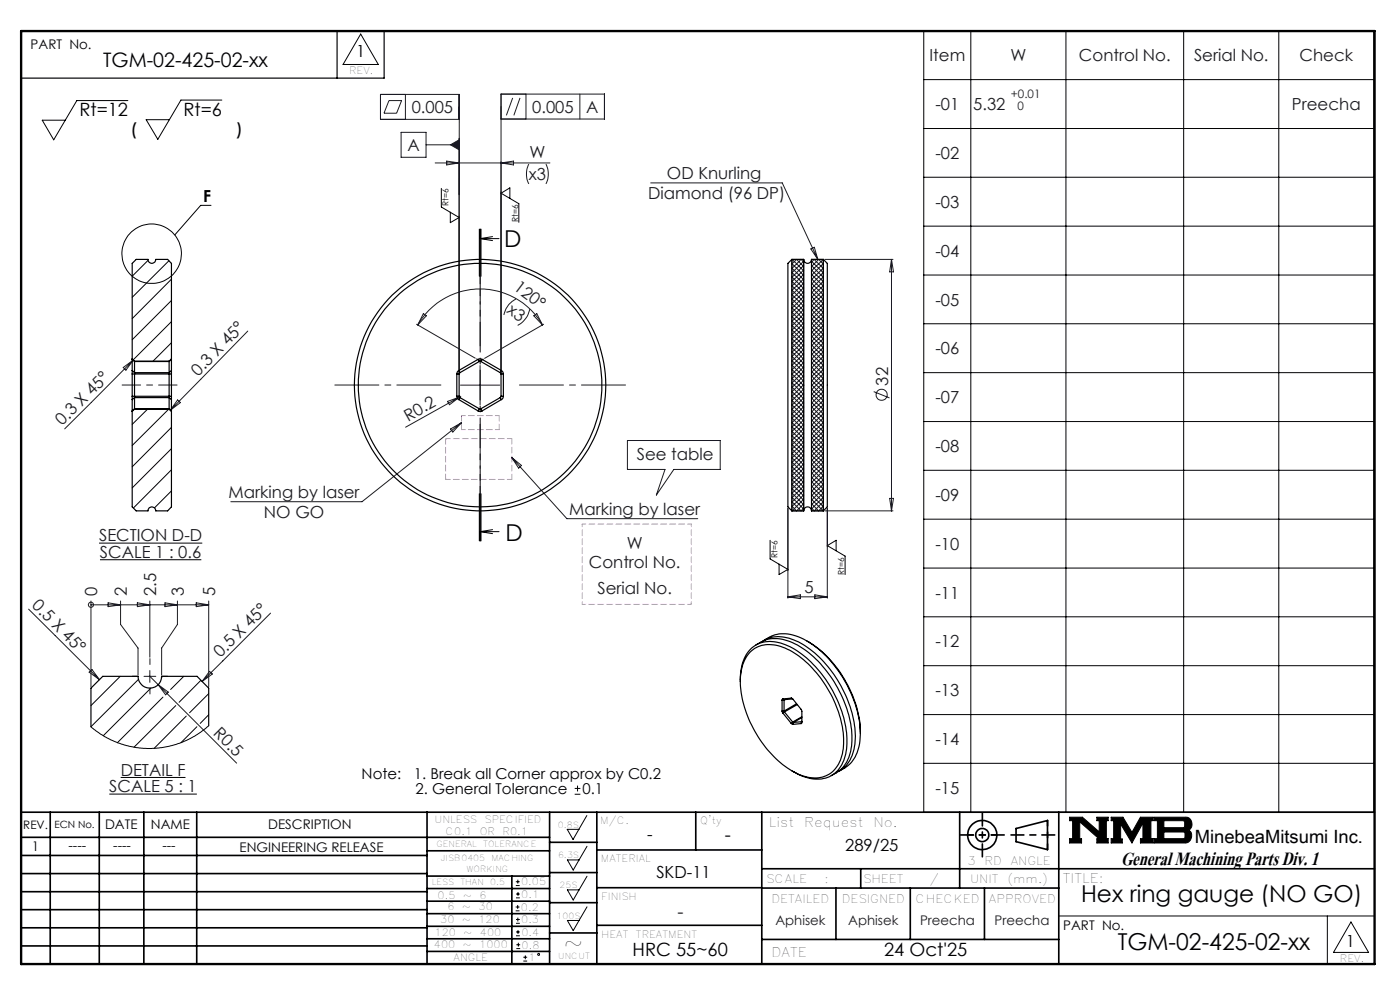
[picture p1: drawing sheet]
<svg xmlns="http://www.w3.org/2000/svg" width="297mm" height="210mm" viewBox="0 0 297 210" stroke-linecap="round" stroke-linejoin="round" font-family="sans-serif">
<g fill="none" stroke="#000" stroke-width=".21">
<path d="M76.5 7.2l3.8 6.5h-7.5zM196 6.5h95.4v165.8h-95.4zM196 16.9h95.4M206 6.5v165.8M226.1 6.5v165.8M251.1 6.5v165.8M271.3 6.5v165.8M27.1 21.3h-10.8l-4.9 8.4-2.4-4.2h4.9M47.1 21.2h-8.7l-4.9 8.4-2.5-4.2h4.9M93.6 40v3.9l3.8 2.2-1.9 1.1v-2.2M196 27.3h95.4M196 37.6h95.4"/>
<path d="M44.8 43.6h-2.2l-5.5 6.2M97.4 45.8v33.2M101.7 48.6v10M101.8 50.6h4.1M101.8 50.6l2.7 .4M101.9 48.6v10M102 48.6v10M104.5 50.2l-2.7 .4M106.3 40.7v38.3M108.2 42.1v-2.2l-1.9 1.1 3.8 2.2v4M196 48h95.4M196 58.3h95.4"/>
<path d="M196 68.7h95.4M196 79h95.4M196 89.4h95.4M196 99.8h95.4M21 115.2h21.9M21.2 118.7h21.5M101.7 104.7v10M101.8 112.8h4.1M101.8 112.8l2.7 .4M101.9 104.7v10M102 104.7v10zM104.5 112.4l-2.7 .4"/>
<path d="M163.4 114.6v4l3.7 2.2-1.8 1.1v-2.2M167.1 107.8v13.3M175.5 107.8v8.2M177.4 116.8v-2.2l-1.9 1.1 3.8 2.3v3.9M196 110.1h95.4M196 120.5h95.4M196 130.8h95.4M196 141.2h95.4M196 151.6h95.4M23.2 168.4h18.6M25.6 164.9h13.7M120.3 175.9h2.5l-1.2 2.2z"/>
<path d="M121.9 168.5h1.2M121.9 167.2h1.2M122.5 166.6v1.3M124.5 173l-1.7 2.9M124.5 179.5l-1.7 2.9M196 161.9h95.4M226.9 173.3h2.7l3.6 3.2v-2.4h-.5v-.8h2.4v.8h-.4v3.8h.4v.9h-2.4v-.9h.5l-4.1-3.6v3.6h.3v.9h-2.5v-.9h.6v-3.8h-.6zM235.7 173.3h2.5l1.9 3.3 1.8-3.3h2.8v.8h-.5v3.8h.5v.9h-2.8v-.9h.6v-3.3l-2.4 4.2-2.4-4v3.2h.4v.8h-2.4v-.9h.6v-3.8h-.6zM244.9 173.3h6.6a1.47 1.47 0 0 1 1.3 1.2 1.47 1.47 0 0 1-.7 1.6 1.48 1.48 0 0 1 .7 1.6 1.48 1.48 0 0 1-1.4 1.1h-6.5v-.9h.6v-3.8h-.6zM246.9 174.1h4.1l.3 .2v1l-.3 .3h-4.1zM246.9 176.5h4.2l.3 .3v.8l-.4 .3h-4.1zM109.4 193.2h.8"/>
<path d="M109.4 192.4h.8M109.4 187.8h.8M109.4 187h.8M109.5 198.5h.8M109.5 197.7h.8M109.5 195.9h.8M109.5 195h.8M109.5 190.5h.8M109.5 189.6h.8M109.8 192v.8M109.9 194.7v.8M109.9 186.6v.8"/>
<path d="M109.9 189.2v.8M109.9 197.3v.8M110 200v.8M120.4 182.4h2.4l-1.2 2.2zM120.4 188.8h2.4l-1.2 2.1zM120.4 195.3h2.4l-1.2 2.1zM124.5 185.9l-1.7 2.9M124.5 192.4l-1.7 2.9M224.6 194.3h67M281.6 194.3v10.2M286.6 195.6l3.7 6.4h-7.4zM109.5 201.2h.8"/>
<path d="M109.5 200.4h.8M111 203.9h.8M111 203.1h.8M111.4 202.7v.8"/>
<circle cx="32.2" cy="53.8" r="6.3"/>
<circle cx="114.3" cy="202.5" r=".2"/>
</g>
<g fill="none" stroke="#000" stroke-width=".35">
<path d="M4.5 172.3h287.1M4.5 177.6h112.1M10.7 172.3v32.2M21.1 172.3v32.2M30.5 172.3v32.2M41.7 172.3v32.2M90.6 172.3v32.2M116.6 172.3v32.2M116.6 178.7h10M126.6 172.3v32.2M147.6 172.3v8M161.6 172.3v32.2"/>
<path d="M203.6 172.3v16.1M215.5 175.7l6.7-1.6v6.1l-6.7-1.7zM224.6 172.3v32.2M4.5 185.3h86.1M4.5 181.5h86.1M4.5 189.2h86.1M4.5 193h86.1M4.5 196.8h86.1M90.6 199.1h26M90.6 193.8h26M90.6 188.5h26M90.6 191.2h26"/>
<path d="M90.6 180.5h26M90.6 185.8h26M90.6 196.5h26M108.6 185.8v18.5M116.6 185.1h10M116.6 191.5h10M116.6 197.9h10M126.6 196.3h35M126.6 188.3h35M126.6 180.3h35M161.6 184.3h130M161.6 199.3h63"/>
<path d="M161.6 188.4h63M177.3 188.4v10.9M182.6 184.3v4.1M193.1 188.4v10.9M208.8 188.4v10.9M4.5 200.7h86.1M90.6 201.8h26"/>
<circle cx="208.4" cy="177.1" r="3.1"/>
<circle cx="208.4" cy="177.1" r="1.4"/>
</g>
<path d="M4.5 6.6h287.1" fill="none" stroke="#000" stroke-width=".21" stroke-dasharray="6.3 1.3 1.3 1.3" stroke-dashoffset="1.9"/>
<path d="M71.5 6.6v10M81.5 6.6v10h-77" fill="none" stroke="#000" stroke-width=".25"/>
<path d="M205.3 177.1h6.2M222.2 174v6.2" fill="none" stroke="#000" stroke-width=".35" stroke-dasharray="15.2 1.3 1.3 1.3" stroke-dashoffset="14.1"/>
<path d="M203.8 177.1h9.2M208.4 172.5v9.2M214.5 177.1h9.3" fill="none" stroke="#000" stroke-width=".35" stroke-dasharray="15.2 1.3 1.3 1.3" stroke-dashoffset="12.5"/>
<path d="M4.5 6.6h287.1v197.9h-287.1z" fill="none" stroke="#000" stroke-width=".5"/>
<path d="M97.9 88.2h8M97.9 91.1h8" fill="none" stroke="#f0f" stroke-width=".21" stroke-dasharray="1.3 .6" stroke-dashoffset=".4"/>
<path d="M94.6 93.1v8.6M97.9 88.2v2.9M105.9 88.2v2.9M108.6 93.1v8.6" fill="none" stroke="#f0f" stroke-width=".21" stroke-dasharray="1.3 .6" stroke-dashoffset=".1"/>
<path d="M94.6 93.1h14M94.6 101.7h14" fill="none" stroke="#f0f" stroke-width=".21" stroke-dasharray="1.3 .6" stroke-dashoffset=".3"/>
<path d="M226.9 173.3v.8h.6v3.8h-.6v.9h2.5v-.9h-.3v-3.6l4.1 3.6h-.5v.9h2.4v-.9h-.4v-3.8h.4v-.8h-2.4v.8h.5v2.4l-3.6-3.2zM235.7 173.3v.8h.6v3.8h-.6v.9h2.4v-.8h-.4v-3.2l2.4 4 2.4-4.2v3.3h-.6v.9h2.8v-.9h-.5v-3.8h.5v-.8h-2.8l-1.8 3.3-1.9-3.3zM246.9 176.5h4.2l.3 .2v1l-.3 .2h-4.2zM244.9 173.3v.8h.6v3.8h-.6v.9h6.9l.7-.5 .3-.9-.1-.7-.6-.6a1.48 1.48 0 0 0 .7-1.6 1.48 1.48 0 0 0-1.3-1.2zM246.9 174.1h4.1l.3 .2v1.1l-.2 .2h-4.2z" fill-rule="evenodd" fill="#000"/>
<g fill="none" stroke="#191924" stroke-width=".21">
<path d="M111.6 20v5.3M123 20v5.3M82.5 21.3h2.7l-1.1 2.7h-2.6zM85.1 28.1h5.3v5.3h-5.3zM86 20v5.3M90.4 30.7h7M92.3 34.6h24.4M94.8 34.2l2.6 .4-2.6 .4zM95.6 30.7l1.8-1v2.1zM97.4 25.3h-16.7v-5.3h16.7v59.3M106.3 25.3h21.9v-5.3h-21.9v59.3M106.3 34.6l2.6-.4v.8z"/>
<path d="M108.8 20.8l-1.4 3.7M110.3 20.8l-1.3 3.7M112.2 34.8a4.7 4.7 0 0 0 0 4.2M115.8 34.8a4.7 4.7 0 0 1 0 4.2M138 38.8h27.9l7.6 16.2M168 55h2.5v53.4h-2.5zM168 55.1l2.5 2.4M168 56l1-1 1.5 1.5M168 59.6l2.5 2.6M168 58.7l2.5 2.5M168 57.8l2.5 2.5M168 56.9l2.5 2.4"/>
<path d="M168 55.9l2.5 2.5M170.5 55.6l-.6-.6-1.9 2M170.5 55.4l-2.5 2.5M170.5 56.3l-2.5 2.5M170.5 57.3l-2.5 2.5M170.5 58.2l-2.5 2.5M170.5 59.2l-2.5 2.4M172 52.8l.8-.4 .7 2.6zM172.2 58.2l2.5 2.5M172.2 55.6l.6-.6 1.9 2M172.2 59.2l2.5 2.4M172.2 57.3l2.5 2.5"/>
<path d="M172.2 56.3l2.5 2.5M172.2 55.4l2.5 2.5M174.6 55l.1 .1M174.6 55l-2.4 2.5M174.7 55h-2.5v53.4h2.5M174.7 55v53.4M174.7 56l-1-1-1.5 1.5M174.7 55.9l-2.5 2.5M174.7 57.8l-2.5 2.5M174.7 59.6l-2.5 2.6M174.7 56.9l-2.5 2.4M174.7 58.7l-2.5 2.5"/>
<path d="M175 55h14.4M189.1 55v53.4M189.1 55l.4 2.7h-.8zM26.1 78l2.2-1.6-1.6 2.1zM28.3 76.4l-14.6 14.6M52.6 70.2l-16.5 16.8M88.4 68.8l12.4 7.2M88.6 68.9a15.3 15.3 0 0 1 26.5 0M89.8 66.5l.7 .5-1.9 1.9zM101.1 76.1l.9 .6M101.8 77.5v8.4M102.6 76.2l-.9 .5"/>
<path d="M109.4 63.5a4.8 4.8 0 0 0-2.5 3.3M112.4 65.6a4.9 4.9 0 0 1-2.6 3.4M113.2 67l.7-.5 1.2 2.4zM115.3 68.8l-12.5 7.2M168 79.3l2.5 2.5M168 78.3l2.5 2.5M168 77.4l2.5 2.5M168 76.5l2.5 2.5M168 75.6l2.5 2.5M168 74.6l2.5 2.5M168 73.7l2.5 2.5M168 72.7l2.5 2.5"/>
<path d="M168 71.8l2.5 2.5M168 70.9l2.5 2.5M168 69.9l2.5 2.6M168 69l2.5 2.5M168 68.1l2.5 2.5M168 67.1l2.5 2.5M168 66.2l2.5 2.5M168 65.3l2.5 2.5M168 64.3l2.5 2.5M168 63.4l2.5 2.5M168 62.5l2.5 2.4M168 61.5l2.5 2.5"/>
<path d="M168 60.6l2.5 2.5M170.5 60.1l-2.5 2.5M170.5 61l-2.5 2.5M170.5 61.9l-2.5 2.5M170.5 62.9l-2.5 2.5M170.5 63.8l-2.5 2.5M170.5 64.8l-2.5 2.5M170.5 65.7l-2.5 2.5M170.5 66.6l-2.5 2.5M170.5 67.5l-2.5 2.6M170.5 68.5l-2.5 2.5M170.5 69.4l-2.5 2.5"/>
<path d="M170.5 70.4l-2.5 2.5M170.5 71.3l-2.5 2.5M170.5 72.2l-2.5 2.5M170.5 73.2l-2.5 2.5M170.5 74.1l-2.5 2.5M170.5 75l-2.5 2.5M170.5 76l-2.5 2.5M170.5 76.9l-2.5 2.5M170.5 77.8l-2.5 2.6M170.5 78.8l-2.5 2.5M170.5 79.7l-2.5 2.5M172.2 79.7l2.5 2.5"/>
<path d="M172.2 77.8l2.5 2.6M172.2 76l2.5 2.5M172.2 75l2.5 2.5M172.2 74.1l2.5 2.5M172.2 73.2l2.5 2.5M172.2 72.2l2.5 2.5M172.2 71.3l2.5 2.5M172.2 69.4l2.5 2.5M172.2 67.5l2.5 2.6M172.2 65.7l2.5 2.5M172.2 63.8l2.5 2.5M172.2 61.9l2.5 2.5"/>
<path d="M172.2 60.1l2.5 2.5M172.2 78.8l2.5 2.5M172.2 76.9l2.5 2.5M172.2 70.4l2.5 2.5M172.2 68.5l2.5 2.5M172.2 66.6l2.5 2.5M172.2 64.8l2.5 2.5M172.2 62.9l2.5 2.5M172.2 61l2.5 2.5M174.7 61.5l-2.5 2.5M174.7 63.4l-2.5 2.5M174.7 64.3l-2.5 2.5"/>
<path d="M174.7 65.3l-2.5 2.5M174.7 66.2l-2.5 2.5M174.7 67.1l-2.5 2.5M174.7 68.1l-2.5 2.5M174.7 69l-2.5 2.5M174.7 69.9l-2.5 2.6M174.7 70.9l-2.5 2.5M174.7 71.8l-2.5 2.5M174.7 72.7l-2.5 2.5M174.7 73.7l-2.5 2.5M174.7 74.6l-2.5 2.5M174.7 75.6l-2.5 2.5"/>
<path d="M174.7 76.5l-2.5 2.5M174.7 77.4l-2.5 2.5M174.7 79.3l-2.5 2.5M174.7 60.6l-2.5 2.5M174.7 62.5l-2.5 2.4M174.7 78.3l-2.5 2.5M37.7 84.8l.6 .6-2.2 1.6zM94.9 85.2l2.6-1-2.1 1.7zM95.6 91l2.3-1.3-1.8 1.9zM97.5 84.2l-11.5 6.4M97.7 81.7h8.3M97.8 84.1l-.3 .1"/>
<path d="M97.9 89.7l-21.1 16.7h-27.8M108.5 97l11.8 13h27.7M108.5 97l2.1 1.7-.6 .6zM133.1 93.4h19.7v6.2h-9.9l-3.7 5.4 1.9-5.4h-8zM168 99.9l2.5 2.5M168 98.9l2.5 2.6M168 98l2.5 2.5M168 97.1l2.5 2.5M168 96.1l2.5 2.5M168 95.2l2.5 2.5M168 94.3l2.5 2.5M168 93.3l2.5 2.5"/>
<path d="M168 92.4l2.5 2.5M168 91.5l2.5 2.4M168 90.5l2.5 2.5M168 89.6l2.5 2.5M168 88.6l2.5 2.5M168 87.7l2.5 2.5M168 86.8l2.5 2.5M168 85.9l2.5 2.4M168 84.9l2.5 2.5M168 84l2.5 2.5M168 83l2.5 2.5M168 82.1l2.5 2.5"/>
<path d="M168 81.2l2.5 2.5M168 80.2l2.5 2.5M170.5 80.6l-2.5 2.5M170.5 81.6l-2.5 2.5M170.5 82.5l-2.5 2.5M170.5 83.5l-2.5 2.5M170.5 84.4l-2.5 2.5M170.5 85.3l-2.5 2.5M170.5 86.3l-2.5 2.5M170.5 87.2l-2.5 2.5M170.5 88.2l-2.5 2.4M170.5 89.1l-2.5 2.5"/>
<path d="M170.5 90l-2.5 2.5M170.5 90.9l-2.5 2.5M170.5 91.9l-2.5 2.5M170.5 92.8l-2.5 2.5M170.5 93.8l-2.5 2.5M170.5 94.7l-2.5 2.5M170.5 95.6l-2.5 2.5M170.5 96.5l-2.5 2.6M170.5 97.5l-2.5 2.5M170.5 98.4l-2.5 2.5M170.5 99.4l-2.5 2.5M172.2 99.4l2.5 2.5"/>
<path d="M172.2 98.4l2.5 2.5M172.2 97.5l2.5 2.5M172.2 96.5l2.5 2.6M172.2 94.7l2.5 2.5M172.2 92.8l2.5 2.5M172.2 90.9l2.5 2.5M172.2 89.1l2.5 2.5M172.2 87.2l2.5 2.5M172.2 85.3l2.5 2.5M172.2 83.5l2.5 2.5M172.2 81.6l2.5 2.5M172.2 95.6l2.5 2.5"/>
<path d="M172.2 93.8l2.5 2.5M172.2 91.9l2.5 2.5M172.2 90l2.5 2.5M172.2 88.2l2.5 2.4M172.2 86.3l2.5 2.5M172.2 84.4l2.5 2.5M172.2 82.5l2.5 2.5M172.2 80.6l2.5 2.5M174.7 81.2l-2.5 2.5M174.7 83l-2.5 2.5M174.7 84.9l-2.5 2.5M174.7 86.8l-2.5 2.5"/>
<path d="M174.7 88.6l-2.5 2.5M174.7 90.5l-2.5 2.5M174.7 92.4l-2.5 2.5M174.7 93.3l-2.5 2.5M174.7 94.3l-2.5 2.5M174.7 95.2l-2.5 2.5M174.7 96.1l-2.5 2.5M174.7 97.1l-2.5 2.5M174.7 98l-2.5 2.5M174.7 98.9l-2.5 2.6M174.7 99.9l-2.5 2.5M174.7 80.2l-2.5 2.5"/>
<path d="M174.7 82.1l-2.5 2.5M174.7 84l-2.5 2.5M174.7 85.9l-2.5 2.4M174.7 87.7l-2.5 2.5M174.7 89.6l-2.5 2.5M174.7 91.5l-2.5 2.4M185.3 83.1l3.4 1.3M167.1 107.8v19.1M168 106.4l1.9 2 .6-.6M168 105.5l2.5 2.5M168 104.6l2.5 2.5M168 103.6l2.5 2.5"/>
<path d="M168 102.7l2.5 2.5M168 101.7l2.5 2.5M168 100.8l2.5 2.5M170.5 100.3l-2.5 2.5M170.5 101.2l-2.5 2.5M170.5 102.2l-2.5 2.5M170.5 103.1l-2.5 2.5M170.5 104l-2.5 2.5M170.5 105l-2.5 2.5M170.5 105.9l-2.5 2.4M170.5 106.8l-1.5 1.6-1-1.1M172.2 105.9l2.4 2.5"/>
<path d="M172.2 104l2.5 2.5M172.2 102.2l2.5 2.5M172.2 100.3l2.5 2.5M172.2 106.8l1.5 1.6 1-1.1M172.2 105l2.5 2.5M172.2 103.1l2.5 2.5M172.2 101.2l2.5 2.5M174.7 100.8l-2.5 2.5M174.7 102.7l-2.5 2.5M174.7 106.4l-1.9 2-.6-.6M174.7 101.7l-2.5 2.5M174.7 103.6l-2.5 2.5"/>
<path d="M174.7 104.6l-2.5 2.5M174.7 105.5l-2.5 2.5M174.7 108.3l-.1 .1M175 108.4h14.4M175.5 107.8v19.1M188.7 105.7h.8l-.4 2.7zM6.1 129.2l15 15M19.3 128.3h.1M19.3 127.5v18.2M19.3 128.3h25M22.9 127.9l2.7 .4-2.7 .4zM25.6 127.5v5l3.7 5v5.7"/>
<path d="M29.1 127.9l2.7 .4-2.7 .4zM31.8 127.5v11.9M35 127.9l2.6 .4-2.6 .4zM37.6 127.5v5l-3.3 5v5.7M41.6 127.9l2.7 .4-2.7 .4zM44.3 127.5v18.2M57.4 130.1l-14.5 14.5M167.1 126.6h8.4M167.1 126.6l2.7-.4v.8zM172.9 126.2l2.6 .4-2.6 .4zM18.9 142.6l.6-.6 1.6 2.2zM30.6 143.5h2.5"/>
<path d="M31.8 142.2v2.5M31.8 143.5l1.7 1.7M33.5 145.2l16.7 16.7M33.5 145.2l2.2 1.6-.6 .6zM44.4 142.4l.6 .6-2.1 1.6z"/>
<circle cx="187" cy="83.8" r="1.18"/>
<circle cx="19.3" cy="128.3" r=".54"/>
</g>
<path d="M101.9 48.6v66.1" fill="none" stroke="#000" stroke-width=".21" stroke-dasharray="6.3 1.3 1.3 1.3" stroke-dashoffset=".6"/>
<path d="M29.3 143.5h-1.2M31.8 141v-1.3M31.8 146v1.2M34.3 143.5h1.3" fill="none" stroke="#191924" stroke-width=".21" stroke-dasharray="15.2 1.3 1.3 1.3"/>
<path d="M101.9 73.3v-22.5M93.5 81.7h-22.5M101.9 90v22.5M110.2 81.7h22.5" fill="none" stroke="#191924" stroke-width=".21" stroke-dasharray="15.2 1.3 1.3 1.3" stroke-dashoffset="5.9"/>
<path d="M25.9 81.7h11.7" fill="none" stroke="#191924" stroke-width=".21" stroke-dasharray="15.2 1.3 1.3 1.3" stroke-dashoffset="11.3"/>
<path d="M123.5 111.2h23.1M123.5 128.2h23.1" fill="none" stroke="#f0f" stroke-width=".21" stroke-dasharray="1.3 .6" stroke-dashoffset=".5"/>
<path d="M123.5 111.2v17M146.6 111.2v17" fill="none" stroke="#f0f" stroke-width=".21" stroke-dasharray="1.3 .6" stroke-dashoffset=".7"/>
<path d="M95.6 30.7l1.8-1v2.1z" fill="#191924"/>
<g fill="none" stroke="#000" stroke-width=".25">
<path d="M168 55l-.9 .9v51.6l.9 .9M168 55v53.4M168 55h2.5M170.5 55a.83 .83 0 0 0 .8 .9 .83 .83 0 0 0 .9-.9M170.5 55v53.4M172.2 55v53.4M172.2 55h2.5M174.7 55v53.4M174.7 55l.8 .9v51.6l-.8 .9M28 76.1v-20.2l.9-.9h2.5a.83 .83 0 0 0 .8 .9 .83 .83 0 0 0 .9-.9h2.5l.8 .9v20.2M28 76.1v.1M28 78.6v.7"/>
<path d="M28 79.3h8.4M28 76.2v2.4M28 79.3v4.8M28 76.1l.5 .5M28 76.2l.5 .5M28 78.6l.5 .4M28.5 76.6v.1M28.5 79v5.3M28.5 76.6h7.4M28.5 76.7h7.4M28.5 79h7.4M28.5 76.7v2.3"/>
<path d="M35.9 76.6v.1M35.9 79v5.3M35.9 76.7v2.3M36.4 76.1v.1M36.4 78.6v.7M36.4 76.2v2.4M36.4 79.3v4.8M36.4 76.1l-.5 .5M36.4 76.2l-.5 .5M36.4 78.6l-.5 .4M96.9 79.3v4.8M96.9 79.3h.5"/>
<path d="M97.3 78.6l-.3 .3-.1 .4M97.3 78.6l.3 .4M97.4 79.3v4.8M97.6 79l-.2 .3M101.4 76.2h.9M101.4 76.2l-4.1 2.4M101.4 76.2l.3 .5M101.7 76.7h.3M101.7 76.7l-4.1 2.3M102 76.7l4.1 2.3M102.3 76.2l4.1 2.4M102.3 76.2l-.3 .5"/>
<path d="M106.1 79l.2 .3M106.3 79.3h.5M106.3 79.3v4.8M106.4 78.6l.3 .3 .1 .4M106.4 78.6l-.3 .4M106.8 79.3v4.8M28 87.3v20.2l.9 .9h2.5a.83 .83 0 0 1 .8-.9 .83 .83 0 0 1 .9 .9h2.5l.8-.9v-20.2M28 87.2v.1M28 84.1v.7M28 84.1h8.4M28 84.8v2.4M28.5 86.7v.1"/>
<path d="M28.5 86.8l-.5 .5M28.5 86.8h7.4M28.5 86.7h7.4M28.5 86.7l-.5 .5M28.5 84.3v2.4M28.5 84.3h7.4M28.5 84.3l-.5 .5M35.9 86.7v.1M35.9 86.8l.5 .5M35.9 86.7l.5 .5M35.9 84.3v2.4M35.9 84.3l.5 .5"/>
<path d="M36.4 87.2v.1M36.4 84.1v.7M36.4 84.8v2.4M96.9 84.1l.1 .4 .3 .3M96.9 84.1h.5M97.3 84.8l4.1 2.4M97.4 84.1l.2 .2M97.6 84.3l-.3 .5M97.6 84.3l4.1 2.4M101.4 87.2h.9M101.7 86.7h.3M101.7 86.7l-.3 .5"/>
<path d="M102 86.7l.3 .5M106.1 84.3l-4.1 2.4M106.1 84.3l.3 .5M106.3 84.1l-.2 .2M106.3 84.1h.5M106.4 84.8l-4.1 2.4M106.8 84.1l-.1 .4-.3 .3M168 108.4h2.5M170.5 108.4a.83 .83 0 0 1 .8-.9 .83 .83 0 0 1 .9 .9M172.2 108.4h2.5M159.1 138.3a6.6 6.6 0 0 1 7.9-.6 23.4 23.4 0 0 1 10.9 13.4 15.6 15.6 0 0 1 .4 10.1 5.9 5.9 0 0 1-7.8 3.4 20.7 20.7 0 0 1-11-10.8 17.9 17.9 0 0 1-1.9-12.9l.8-1.6zM160.4 136.8l1-.6a7.5 7.5 0 0 1 7.3 .4 24.5 24.5 0 0 1 11 13.8 16.1 16.1 0 0 1 .4 10.3 6.3 6.3 0 0 1-2.7 3.2l-1 .6"/>
<path d="M161.8 136a7 7 0 0 1 7.1 0 23.7 23.7 0 0 1 11.2 13.3 16.5 16.5 0 0 1 .7 11 6 6 0 0 1-3 3.4M162.1 135.8l1.1-.6a7.7 7.7 0 0 1 7.8 .6 25.1 25.1 0 0 1 11.2 16.7l.3 3.1M171.2 136a24 24 0 0 1 11.3 19.6M44.3 153.9v-7.9l-2.5-2.5h-7.5a2.5 2.5 0 0 1-2.5 2.5 2.5 2.5 0 0 1-2.5-2.5h-7.5l-2.5 2.5v8.2M157.1 144.6a8.4 8.4 0 0 1 3-7.6 7.1 7.1 0 0 1 7 0 23.7 23.7 0 0 1 11.3 13.3 16.5 16.5 0 0 1 .6 11 6 6 0 0 1-7.9 3.6l-1.5-.5-1.6-.9M165.9 150.8l.2 .5M165.9 148.5v2.3M165.9 148.5h.4M165.9 150.8h.4M166.1 148.3l-.2 .2M166.1 151.3l1.8 2.1M166.1 148.3l.3 .1"/>
<path d="M166.3 150.8l.1 .2M166.3 148.5v2.3M166.4 148.4l-.1 .1M166.4 151l-.3 .3M166.4 151l1.8 2.2M166.5 148.4l-.2 .1M167.9 148.1l.3 .2 1.9 2.4v2.6l-.2 .2M167.9 153.4l.3 .3M167.9 148.1l-1.8 .2M167.9 148.1l.2 .1M168.1 148.3l-1.7 .1M168.2 153.2h.1"/>
<path d="M168.2 153.2l-.3 .2M168.3 153.2l-.1 .5M169 149.3l-2.7 1.5M169.1 149.5l-2.7 1.5M169.9 153.5l-1.7 .2M170 153.1l-.1 .4M170 153.1l-1.7 .1M170.1 153.1h-.1M170.1 153l-.1 .1M170.1 152.2l-1.8 1M170.1 152l-1.9 1.2M182.5 155.6a8.1 8.1 0 0 1-4.3 7.9"/>
<circle cx="101.8" cy="81.7" r="26.7"/>
<circle cx="101.9" cy="81.7" r="25.8"/>
</g>
<g fill="none" stroke="#000" stroke-width=".21">
<path d="M31.4 55.2l-3.4 3.4M35.8 55.3l-7.8 7.8M36.4 59.2l-8.4 8.4M36.4 63.7l-8.4 8.4M36.4 68.2l-8.1 8.1M36.4 72.7l-3.9 3.9M31.3 86.8l-3.3 3.2M35.8 86.8l-7.8 7.7M36.4 90.7l-8.4 8.3M36.4 95.2l-8.4 8.3M36.4 99.7l-8.1 8.1M36.4 104.1l-3.6 3.6"/>
<path d="M25.5 143.5l-6.2 6.2M29.4 144.1l-10.1 10.1 .3 .2 2.6 1.9 3.6 1.6 3.2 .7 3.1 .2 3.8-.5 2.9-.9 2.6-1.3 2.9-2.2M32 146l-10.1 10.1M34.5 143.5l-.2 .2M34.6 147.9l-9.7 9.6M37.3 149.7l-8.9 8.8M39 143.5l-2.8 2.8M39.5 151.9l-6.8 6.8M41.8 154.2l-3.4 3.3M42.6 144.3l-4.6 4.7M44.3 147.1l-4.1 4.1M44.3 151.6l-1.8 1.8"/>
</g>
<text font-size="6.2" x="237.8" y="183.6">General Machining Parts Div. 1</text>
<g font-size="4.9">
<text x="106.9" y="52.4">D</text>
<text x="107.2" y="114.8">D</text>
<text x="229.3" y="191.4">Hex ring gauge (NO GO)</text>
<text x="119.6" y="201.8">~</text>
<text x="237.1" y="201.5">TGM-02-425-02-xx</text>
</g>
<text font-size="4.2" x="21.9" y="14.3">TGM-02-425-02-xx</text>
<g font-size="3.9">
<text x="16.9" y="24.6">Rt=12</text>
<text x="38.9" y="24.5">Rt=6</text>
<text x="153.8" y="178.4">-</text>
<text x="253.5" y="178.9">MinebeaMitsumi Inc.</text>
<text x="134.2" y="202.9">HRC 55~60</text>
<text x="187.6" y="202.9">24 Oct'25</text>
</g>
<text font-size="3.9" fill="#191924" x="143.7" y="194.6">-</text>
<g font-size="3.6">
<text x="27.6" y="28.7">(</text>
<text x="50" y="28.7">)</text>
</g>
<g font-size="3.5">
<text x="75.6" y="12.1">1</text>
<text x="43.1" y="42.8">F</text>
<text x="137.3" y="178.2">-</text>
<text x="179.3" y="180.5">289/25</text>
<text x="139.2" y="186.3">SKD-11</text>
<text x="285.5" y="200.9">1</text>
</g>
<g font-size="3.5" fill="#191924">
<text x="197.2" y="13">Item</text>
<text x="214.4" y="13">W</text>
<text x="228.9" y="13">Control No.</text>
<text x="253.3" y="13">Serial No.</text>
<text x="275.7" y="13">Check</text>
<text x="87.3" y="24">0.005</text>
<text x="112.9" y="23.9">0.005</text>
<text x="124.3" y="23.9">A</text>
<text x="198.4" y="23.4">-01</text>
<text x="206.5" y="23.4">5.32</text>
<text x="274.1" y="23.4">Preecha</text>
<text x="86.4" y="32">A</text>
<text x="112.3" y="33.5">W</text>
<text x="198.4" y="33.7">-02</text>
<text x="112.2" y="38.2">x3</text>
<text x="141.5" y="38">OD Knurling</text>
<text x="137.5" y="42.2">Diamond (96 DP)</text>
<text x="198.4" y="44.1">-03</text>
<text x="198.4" y="54.5">-04</text>
<text x="108.8" y="61.3" transform="rotate(37 108.8 61.3)">120°</text>
<text x="198.4" y="64.8">-05</text>
<text x="107.4" y="66.2" transform="rotate(37 107.4 66.2)">x3</text>
<text x="198.4" y="75.2">-06</text>
<text x="42" y="79.9" transform="rotate(-46 42 79.9)">0.3 X 45°</text>
<text x="188.4" y="81.8" transform="rotate(-90 188.4 81.8)">32</text>
<text x="86.6" y="89.5" transform="rotate(-29 86.6 89.5)">R0.2</text>
<text x="198.4" y="85.5">-07</text>
<text x="13.2" y="90.4" transform="rotate(-45 13.2 90.4)">0.3 X 45°</text>
<text x="198.4" y="95.9">-08</text>
<text x="135.1" y="97.7">See table</text>
<text x="48.5" y="105.6">Marking by laser</text>
<text x="198.4" y="106.3">-09</text>
<text x="56" y="110">NO GO</text>
<text x="120.7" y="109.2">Marking by laser</text>
<text x="21" y="114.8">SECTION D-D</text>
<text x="21.2" y="118.3">SCALE 1 : 0.6</text>
<text x="133" y="116.4">W</text>
<text x="198.4" y="116.6">-10</text>
<text x="124.9" y="120.5">Control No.</text>
<text x="170.7" y="125.8">5</text>
<text x="6.6" y="128.6" transform="rotate(45 6.6 128.6)">0.5 X 45°</text>
<text x="20.6" y="126.5" transform="rotate(-90 20.6 126.5)">0</text>
<text x="26.9" y="126.5" transform="rotate(-90 26.9 126.5)">2</text>
<text x="33.1" y="126.5" transform="rotate(-90 33.1 126.5)">2.5</text>
<text x="39" y="126.5" transform="rotate(-90 39 126.5)">3</text>
<text x="45.6" y="126.5" transform="rotate(-90 45.6 126.5)">5</text>
<text x="126.7" y="126.1">Serial No.</text>
<text x="198.4" y="127">-11</text>
<text x="198.4" y="137.3">-12</text>
<text x="46.8" y="139.6" transform="rotate(-45 46.8 139.6)">0.5 X 45°</text>
<text x="198.4" y="147.7">-13</text>
<text x="45.1" y="155.7" transform="rotate(45 45.1 155.7)">R0.5</text>
<text x="198.4" y="158.1">-14</text>
<text x="25.6" y="164.5">DETAIL F</text>
<text x="23.2" y="168.1">SCALE 5 : 1</text>
<text x="198.4" y="168.4">-15</text>
</g>
<g font-size="3.2">
<text x="76.7" y="165.3">Note:</text>
<text x="87.8" y="165.3">1. Break all Corner approx by C0.2</text>
<text x="88.1" y="168.4">2. General Tolerance</text>
<text x="123.6" y="168.4">0.1</text>
</g>
<g font-size="2.8">
<text x="6.5" y="10.4">PART No.</text>
<text x="22.3" y="175.9">DATE</text>
<text x="32" y="175.9">NAME</text>
<text x="56.9" y="175.9">DESCRIPTION</text>
<text x="163.1" y="175.4">List</text>
<text x="170.6" y="175.4">Request</text>
<text x="185.3" y="175.4">No.</text>
<text x="6.8" y="180.6">1</text>
<text x="14.5" y="180.3">----</text>
<text x="24" y="180.3">----</text>
<text x="34.5" y="180.3">---</text>
<text x="50.8" y="180.7">ENGINEERING RELEASE</text>
<text x="225.5" y="187.3">TITLE:</text>
<text x="225.6" y="197.2">PART No.</text>
<text x="163.7" y="203">DATE</text>
</g>
<g font-size="2.8" fill="#191924">
<text x="164.5" y="196.1">Aphisek</text>
<text x="179.9" y="196.1">Aphisek</text>
<text x="195.2" y="196.1">Preecha</text>
<text x="211" y="196.1">Preecha</text>
</g>
<g font-size="2.5" fill="#191924">
<text x="214.5" y="20.9">+0.01</text>
<text x="215.8" y="23.3">0</text>
</g>
<g font-size="2.5">
<text x="4.9" y="175.9">REV.</text>
<text x="205.2" y="183.6">3</text>
<text x="208.9" y="183.6">RD</text>
<text x="214.4" y="183.6">ANGLE</text>
<text x="162.5" y="187.3">SCALE</text>
<text x="163.7" y="191.5">DETAILED</text>
<text x="174.9" y="187.3">:</text>
<text x="178.6" y="191.5">DESIGNED</text>
<text x="183.1" y="187.3">SHEET</text>
<text x="194.2" y="191.5">CHECKED</text>
<text x="197.2" y="187.3">/</text>
<text x="205.8" y="187.3">UNIT</text>
<text x="209.8" y="191.5">APPROVED</text>
<text x="213.7" y="187.3">(mm.)</text>
</g>
<g font-size="2.1">
<text x="74.1" y="15.7">REV.</text>
<text x="11.6" y="175.6">ECN No.</text>
<text x="92.2" y="174.5">UNLESS</text>
<text x="94.5" y="177.1">C0.1</text>
<text x="101.8" y="177.1">OR</text>
<text x="102.8" y="174.5">SPECIFIED</text>
<text x="106.6" y="177.1">R0.1</text>
<text x="127.3" y="174.7">M/C.</text>
<text x="148.6" y="174.8">Q'ty</text>
<text x="127.5" y="182.8">MATERIAL</text>
<text x="92.8" y="190.8">0.5</text>
<text x="98.2" y="190.8">~</text>
<text x="101.7" y="190.8">6</text>
<text x="110.6" y="187.8">0.05</text>
<text x="110.6" y="190.4">0.1</text>
<text x="127.6" y="190.9">FINISH</text>
<text x="93.4" y="195.7">30</text>
<text x="94.9" y="193">6</text>
<text x="98" y="195.7">~</text>
<text x="98" y="193">~</text>
<text x="101.5" y="195.7">120</text>
<text x="101.5" y="193">30</text>
<text x="110.5" y="193.2">0.2</text>
<text x="110.6" y="195.9">0.3</text>
<text x="92.1" y="201.1">400</text>
<text x="92.2" y="198.6">120</text>
<text x="96.2" y="203.9">ANGLE</text>
<text x="98.2" y="201.1">~</text>
<text x="98.3" y="198.6">~</text>
<text x="101.7" y="201.1">1000</text>
<text x="101.8" y="198.6">400</text>
<text x="110.6" y="198.5">0.4</text>
<text x="110.7" y="201.2">0.8</text>
<text x="112.1" y="203.9">1</text>
<text x="127.6" y="199">HEAT</text>
<text x="134.9" y="199">TREATMENT</text>
<text x="284.3" y="204.1">REV.</text>
</g>
<g font-size="1.8">
<text x="95.2" y="43.6" transform="rotate(-90 95.2 43.6)">Rt=6</text>
<text x="109.9" y="47.1" transform="rotate(-90 109.9 47.1)">Rt=6</text>
<text x="164.9" y="118.3" transform="rotate(-90 164.9 118.3)">Rt=6</text>
<text x="179.1" y="121.9" transform="rotate(-90 179.1 121.9)">Rt=6</text>
<text x="92.6" y="179.7">GENERAL</text>
<text x="102.5" y="179.7">TOLERANCE</text>
<text x="118.4" y="175.6">0.8S</text>
<text x="93.5" y="182.6">JISB0405</text>
<text x="99" y="185">WORKING</text>
<text x="104.3" y="182.6">MACHING</text>
<text x="118.4" y="182.1">6.3S</text>
<text x="91.6" y="187.6">LESS</text>
<text x="97.7" y="187.6">THAN</text>
<text x="104" y="187.6">0.5</text>
<text x="118.7" y="188.4">25S</text>
<text x="118.1" y="194.9">100S</text>
<text x="118.4" y="203.4">UNCUT</text>
</g>
</svg>
